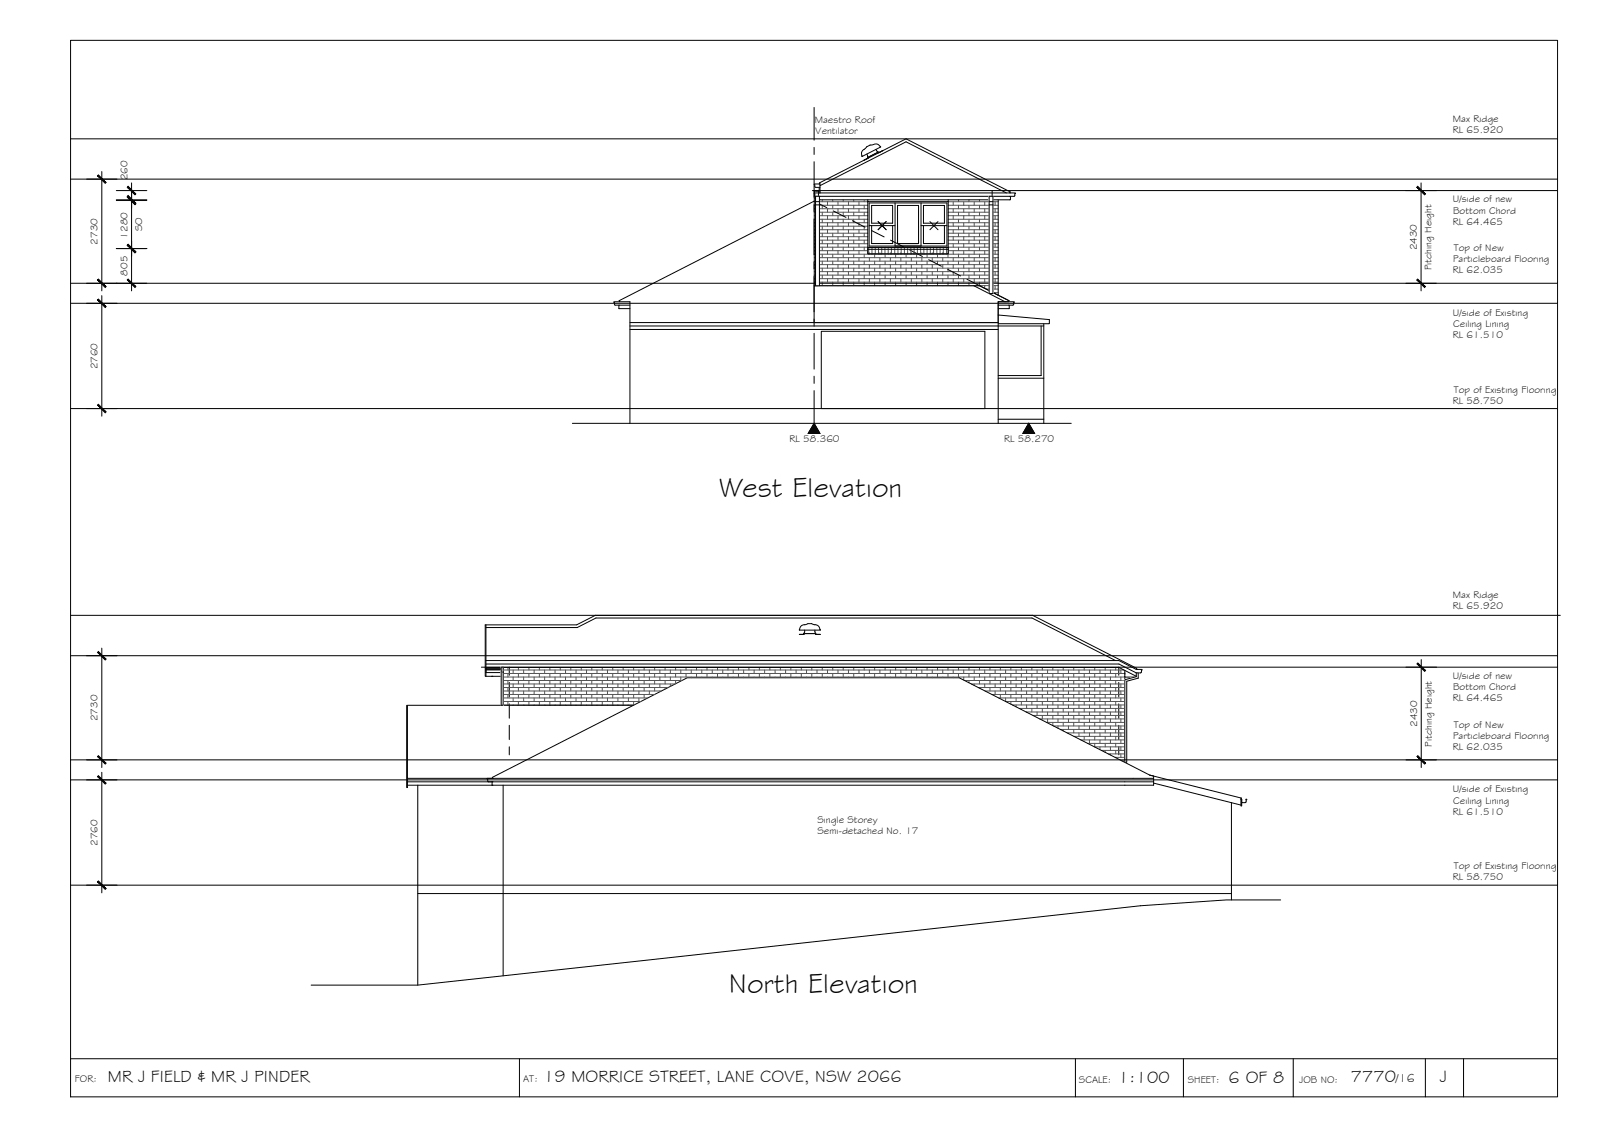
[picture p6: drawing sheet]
<svg xmlns="http://www.w3.org/2000/svg" width="420mm" height="297mm" viewBox="0 0 420 297" stroke-linecap="round" stroke-linejoin="round" font-family="sans-serif">
<!-- layer: BORDER -->
<path d="M18.5 10.6h390v277h-390zM18.5 277.6h390M136.2 277.6v10M282.1 277.6v10M310.4 277.6v10M339.2 277.6v10M373.8 277.6v10M383.8 277.6v10" fill="none" stroke="#000" stroke-width=".26"/>
<!-- layer: CEILING-FLOOR LINES -->
<path d="M18.5 36.4h390M18.5 47h390M213.1 50h195.4M18.5 74.3h390M18.5 79.5h390M18.5 107.1h390M18.5 171.9h390M18.5 161.3h390.7M126.2 174.9h282.3M18.5 199.2h390M18.5 204.5h390M18.5 232.1h390" fill="none" stroke="#000" stroke-width=".26"/>
<!-- layer: MASK -->
<g fill="#fff" stroke="#fff" stroke-width=".26">
<path d="M229.5 37.8h.4z"/>
<path d="M228.2 38l.3 .1z"/>
<path d="M230.4 38.6l.3-.1z"/>
<path d="M227 39.1h.2z"/>
<path d="M226.8 39.1h.2z"/>
<path d="M230.1 39.9h.2z"/>
<path d="M230.2 40h.2z"/>
<path d="M228 39.9l.2-.1z"/>
<path d="M226 41h.2z"/>
<path d="M227.6 41.1h.2z"/>
<path d="M227.5 41.2h.2z"/>
<path d="M227.7 41.2h.5z"/>
<path d="M210.8 163.8h.3z"/>
<path d="M229.5 37.8h.5zM229.5 37.8h.5z"/>
<path d="M229.5 37.8h.6zM229.3 37.8h.8z"/>
<path d="M229.3 37.8h.9zM229.3 37.8h.9z"/>
<path d="M229.3 37.8l1 .1zM229.1 37.9h1.2z"/>
<path d="M229.1 37.9h1.3zM229.1 37.9h1.3z"/>
<path d="M229.1 37.9l1.3 .1zM229 38h1.4z"/>
<path d="M228.8 38l.2-.1zM228.8 38h.2zM228.8 38h.2z"/>
<path d="M228.8 38h.2zM228.5 38.1h.4z"/>
<path d="M229 38l1.5 .1zM229 38l1.5 .1z"/>
<path d="M228.2 38.1h.7zM228.2 38.1h.7z"/>
<path d="M228.9 38.1h1.7zM228.9 38.1h1.7z"/>
<path d="M228.2 38.1h.7zM228.1 38.1h.8z"/>
<path d="M228.9 38.1h1.7zM228.9 38.1h1.7z"/>
<path d="M228.1 38.1h.8zM228.1 38.1h.8z"/>
<path d="M228.9 38.1l1.7 .1zM228.9 38.1l1.7 .1z"/>
<path d="M228.1 38.1h.8zM227.9 38.2h.9z"/>
<path d="M227.9 38.2h.9zM227.8 38.2h1z"/>
<path d="M228.8 38.2h1.9zM228.8 38.2h1.9zM228.8 38.2h1.9zM228.8 38.2h1.9z"/>
<path d="M227.8 38.2h1zM227.8 38.2h1z"/>
<path d="M228.8 38.2l1.9 .1zM228.8 38.2l1.9 .1z"/>
<path d="M227.8 38.2h1zM227.7 38.3h1z"/>
<path d="M228.7 38.3l2.1 .1zM228.7 38.3l2.1 .1z"/>
<path d="M227.7 38.3h1zM227.5 38.4h1.2z"/>
<path d="M228.7 38.4h2.1zM228.7 38.4h2.1zM228.7 38.4h2.1zM228.7 38.4h2.1z"/>
<path d="M227.5 38.4h1.2zM227.4 38.4h1.3z"/>
<path d="M228.7 38.4h2.1zM228.7 38.4l2.1 .1z"/>
<path d="M227.4 38.4h1.3zM227.4 38.5h1.2z"/>
<path d="M227.4 38.5h1.2zM227.3 38.5h1.3z"/>
<path d="M230.8 38.5h.2zM230.8 38.5h.2z"/>
<path d="M227.3 38.5h1.3zM227.3 38.5h1.3z"/>
<path d="M228.6 38.5h2.2zM228.6 38.5h2.1z"/>
<path d="M230.8 38.5h.2zM230.8 38.5h.2z"/>
<path d="M230.8 38.5h.2zM230.6 38.6h.2z"/>
<path d="M228.6 38.5h2.1zM228.6 38.5l1.8 .1z"/>
<path d="M227.3 38.5l1.3 .1zM227.3 38.5l1.3 .1z"/>
<path d="M230.6 38.6h.2zM230.5 38.7h.2z"/>
<path d="M228.6 38.6h1.8zM228.6 38.6l1.8 .1z"/>
<path d="M227.2 38.6h1.4zM227.2 38.6l1.4 .1z"/>
<path d="M227.2 38.7h1.4zM227.2 38.7h1.4z"/>
<path d="M228.6 38.7l1.4 .1 .4-.1zM228.6 38.7l1.4 .1h-1.4z"/>
<path d="M227.1 38.7l1.5 .1zM227.1 38.7l1.5 .1z"/>
<path d="M227.1 38.8h1.5zM227.1 38.8l1.3 .2h-1.5z"/>
<path d="M226.9 39h1.5zM226.8 39h1.4z"/>
<path d="M227.1 39l1.1 .1zM227.1 39l1.1 .1z"/>
<path d="M226.8 39h.3zM226.8 39l.2 .1z"/>
<path d="M227.2 39.1h1zM227.2 39.1h.9z"/>
<path d="M227 39.1h.3zM226.9 39.1h.4z"/>
<path d="M226.9 39.1h.4zM226.9 39.1h.4z"/>
<path d="M227.3 39.1h.8zM227.3 39.1h.8z"/>
<path d="M227.3 39.1h.8zM227.3 39.1h.8z"/>
<path d="M226.9 39.1h.6zM226.7 39.1h.8z"/>
<path d="M229.8 39.1l.9-.4zM229.6 39.1l.9-.4z"/>
<path d="M229.6 39.1l.9-.4zM229.5 39.1l.9-.4z"/>
<path d="M229.6 39.1h.2zM229.6 39.2h.2z"/>
<path d="M226.7 39.1l.8 .1zM226.7 39.2h.8z"/>
<path d="M227.5 39.1h.6zM227.5 39.1l.5 .1z"/>
<path d="M226.7 39.2h.8zM226.7 39.2h.8z"/>
<path d="M227.5 39.2h.5zM227.5 39.2h.4z"/>
<path d="M226.7 39.2h.9zM226.6 39.2h1z"/>
<path d="M228.6 38.8l.6 .5 .8-.5zM227.8 39.3l.8-.5 .6 .5z"/>
<path d="M227.6 39.2h.3zM227.6 39.2l.2 .1z"/>
<path d="M226.6 39.2l1.1 .1zM226.5 39.3h1.2z"/>
<path d="M227.8 39.3h1.4zM227.7 39.3h1.5z"/>
<path d="M226.5 39.3h1.2zM226.5 39.3h1.2z"/>
<path d="M229.7 39.2l.2 .2zM229.3 39.4l.4-.2 .2 .2z"/>
<path d="M229.3 39.4l.5-.2zM229.1 39.4l.5-.2z"/>
<path d="M226.4 39.3h2.8zM226.3 39.4h2.6z"/>
<path d="M229.3 39.4l.6 .1zM229 39.5h.9z"/>
<path d="M229.1 39.4l-.1 .1 .3-.1zM228.8 39.5l.3-.1z"/>
<path d="M228.8 39.5l.8-.3zM228.7 39.5l.8-.3z"/>
<path d="M228.8 39.5h.2zM228.7 39.6h.2z"/>
<path d="M226.3 39.4l2.3 .2 .3-.2zM226.3 39.4l2.3 .2h-2.4z"/>
<path d="M229 39.5l1 .1zM228.9 39.6h1.1z"/>
<path d="M228.7 39.6h.2zM228.7 39.6h.2z"/>
<path d="M228.9 39.6l1.1 .1zM228.8 39.7h1.2z"/>
<path d="M228.8 39.7h1.3zM228.7 39.7h1.4z"/>
<path d="M228.7 39.7h1.4zM228.6 39.7h1.5z"/>
<path d="M228.7 39.6l-.1 .1 .3-.1zM228.4 39.7l.3-.1z"/>
<path d="M228.4 39.7l.3-.1zM228.2 39.7l.4-.1z"/>
<path d="M228.4 39.7h.2zM228.4 39.7l.2 .1z"/>
<path d="M226.2 39.6l2 .2 .4-.2zM226.2 39.6l2 .2h-2.1z"/>
<path d="M228.6 39.7l1.6 .1zM228.5 39.8h1.7z"/>
<path d="M228.4 39.8h.2zM228.3 39.8h.2z"/>
<path d="M226.1 39.8h2.1zM226.1 39.8h2.1z"/>
<path d="M228.5 39.8h1.8zM228.5 39.8h1.8z"/>
<path d="M228.3 39.8h.2zM228.3 39.8h.2z"/>
<path d="M226.1 39.8h2.1zM226.1 39.8h2.1z"/>
<path d="M228.5 39.8h1.8zM228.3 39.9h1.8z"/>
<path d="M228.3 39.8h.2zM228.1 39.9h.2z"/>
<path d="M230.1 39.9h.2zM229.9 40h.3z"/>
<path d="M228.3 39.9h1.8zM228.1 40h1.8z"/>
<path d="M228.1 39.9h.2zM227.9 40h.2z"/>
<path d="M226.1 39.8l1.7 .2 .4-.2zM226.1 39.8l1.7 .2h-1.8z"/>
<path d="M230.2 40l.2 .1zM230 40.1h.4z"/>
<path d="M228.1 40h1.8zM228 40.1h1.8z"/>
<path d="M227.9 40h.2zM227.8 40.1h.2z"/>
<path d="M227.8 40.1l.3-.2zM227.6 40.1l.4-.2z"/>
<path d="M226 40h1.8zM226 40l1.6 .1z"/>
<path d="M228 40.1h1.8zM227.7 40.2h1.8z"/>
<path d="M227.8 40.1l-.1 .1 .3-.1zM227.5 40.2l.3-.1z"/>
<path d="M227.5 40.2l.3-.1zM227.4 40.2l.2-.1z"/>
<path d="M226 40.1h1.6zM226 40.1l1.4 .1z"/>
<path d="M227.7 40.2l1.4 .2 .4-.2zM227.3 40.4l.4-.2 1.4 .2z"/>
<path d="M227.5 40.2l-.2 .2 .4-.2zM227.1 40.4l.4-.2z"/>
<path d="M227.3 40.4h1.8zM227.3 40.4h1.8z"/>
<path d="M227.1 40.4h.2zM227.1 40.4h.2z"/>
<path d="M227.1 40.4l.4-.2zM226.9 40.4l.5-.2z"/>
<path d="M226 40.2l.9 .2 .5-.2zM226 40.2l.9 .2h-.9z"/>
<path d="M226.6 40.6l.5-.2zM226.5 40.6l.4-.2z"/>
<path d="M226 40.4l.5 .2 .4-.2zM226 40.4l.5 .2h-.5z"/>
<path d="M227.3 40.4l1 .4 .8-.4zM227.3 40.4l1 .4h-.8z"/>
<path d="M226.3 40.8l.3-.2zM226.2 40.8l.3-.2z"/>
<path d="M226 40.6l.2 .2 .3-.2zM226 40.6l.2 .2z"/>
<path d="M227.5 40.8h.8zM227.5 40.8l.7 .1z"/>
<path d="M226.4 40.9l.9-.5zM226.2 40.9l.9-.5z"/>
<path d="M226.2 40.9h.2zM226 40.9h.3z"/>
<path d="M227.6 40.9h.6zM227.6 40.9l.4 .1z"/>
<path d="M226 40.9h.3zM226 40.9l.2 .1z"/>
<path d="M227.6 41h.4zM227.6 41l.2 .1z"/>
<path d="M228.2 41.2l2.2-1.1h-.4zM227.7 41.2l2.3-1.1-1.8 1.1z"/>
<path d="M227.7 41.2l2.5-1.2zM227.5 41.2l2.4-1.2z"/>
<path d="M227.6 41.3h.4zM227.6 41.3h.4l-.3 .2z"/>
<path d="M298 176.4l.5 1v-1zM298 176.4l.5 1h-.5z"/>
<path d="M298 177.4l.5 .4v-.4zM296.6 177.8l1.4-.4 .5 .4z"/>
<path d="M296.6 177.8l.3 .4 1.6-.4zM295 178.2l1.6-.4 .3 .4z"/>
<path d="M295 178.2l.5 .4 1.4-.4zM295 178.2l.5 .4h-.5z"/>
<path d="M295 178.6l.5 21.3v-21.3zM295 178.6l.5 21.3h-.5z"/>
<path d="M259.4 51.5l1 25.5v-25.5zM259.4 51.5l1 25.5h-1z"/>
<path d="M213.9 51.5l1 23.4v-23.4zM213.9 51.5l1 23.4h-1z"/>
<path d="M211.9 163.5l1.3 .2zM211.6 163.7l.3-.2 1.3 .2z"/>
<path d="M211.6 163.7l1.8 .1zM211.3 163.8h2.1z"/>
<path d="M211.3 163.8h2.4zM211 163.8h2.7z"/>
<path d="M211 163.8h2.7zM211 163.8h2.7z"/>
<path d="M213.7 163.8h.3zM213.7 163.8h.3z"/>
<path d="M211.1 163.8h2.6zM211.1 163.8h2.6z"/>
<path d="M210.8 163.8h.3zM210.8 163.8h.3z"/>
<path d="M213.7 163.8h.3zM213.6 163.8h.4z"/>
<path d="M211.1 163.8h2.6zM211.1 163.8h2.5z"/>
<path d="M210.8 163.8h.4zM210.8 163.8h.4z"/>
<path d="M213.6 163.8l.6 .1zM213.4 163.9h.8z"/>
<path d="M211.2 163.8h2.4zM211.2 163.8l2.2 .1z"/>
<path d="M210.8 163.8l.5 .1zM210.6 163.9h.7z"/>
<path d="M213.4 163.9h.8zM213.4 163.9h.8z"/>
<path d="M213.4 163.9h.8zM213.4 163.9h.8z"/>
<path d="M211.3 163.9h2.1zM211.3 163.9h2.1z"/>
<path d="M210.6 163.9h.7zM210.6 163.9h.7z"/>
<path d="M213.4 163.9h.9zM213.3 163.9h1z"/>
<path d="M211.3 163.9h2.1zM211.3 163.9h2z"/>
<path d="M210.6 163.9h.9zM210.4 163.9h1.1z"/>
<path d="M210.4 163.9h1.1zM210.4 163.9h1.1z"/>
<path d="M213.3 163.9h1.1zM213.3 163.9h1.1z"/>
<path d="M211.5 163.9h1.8zM211.5 163.9h1.8z"/>
<path d="M210.4 163.9h1.1zM210.4 163.9h1.1z"/>
<path d="M213.3 163.9l1.2 .1zM213.2 164h1.3z"/>
<path d="M211.5 163.9h1.8zM211.5 163.9l1.7 .1z"/>
<path d="M210.4 163.9l1.2 .1zM210.3 164h1.3z"/>
<path d="M210.3 164l1.4 .1zM210.2 164.1h1.5z"/>
<path d="M213.2 164l1.4 .1zM213.2 164l1.4 .1z"/>
<path d="M211.6 164h1.6zM211.6 164l1.5 .1z"/>
<path d="M210.2 164.1h1.5zM210.2 164.1h1.5z"/>
<path d="M213.1 164.1h1.5zM213.1 164.1h1.5z"/>
<path d="M211.7 164.1h1.4zM211.7 164.1h1.3z"/>
<path d="M210.2 164.1h1.5zM210.2 164.1h1.5z"/>
<path d="M213 164.1l1.7 .1zM213 164.1l1.7 .1z"/>
<path d="M211.7 164.1h1.3zM211.7 164.1l1.3 .1z"/>
<path d="M210.1 164.1l1.7 .1zM210.1 164.1l1.7 .1z"/>
<path d="M213 164.2h1.7zM213 164.2h1.7z"/>
<path d="M213 164.2l1.8 .1zM213 164.2l1.8 .1z"/>
<path d="M211.8 164.2h1.2zM211.8 164.2l1.2 .1z"/>
<path d="M210 164.2l1.8 .1zM210 164.2l1.8 .1z"/>
<path d="M213 164.3l1.9 .1zM213 164.3l1.9 .1h-2z"/>
<path d="M211.8 164.3h1.2zM211.8 164.3l1.1 .1z"/>
<path d="M210 164.3l1.9 .1zM210 164.3l1.9 .1h-2z"/>
<path d="M209.9 164.4h5zM209.9 164.4h5zM209.9 164.4h5zM209.9 164.4h5z"/>
<path d="M209.9 164.4l5.1 .2-.1-.2zM209.9 164.4l5.1 .2h-5.2zM209.8 164.6h5.2zM209.8 164.6h5.2z"/>
<path d="M209.8 164.6l5.2 .2v-.2zM209.8 164.6l5.2 .2h-5.3zM209.7 164.8h5.3zM209.7 164.8h5.3z"/>
<path d="M209.7 164.8l5.3 .3v-.3zM209.7 164.8l5.3 .3h-5.3z"/>
<path d="M209.7 165.1h5.4zM209.6 165.1h5.5z"/>
<path d="M209.6 165.1l5.5 .1zM209.6 165.1l5.5 .1z"/>
<path d="M211 165.2l2.7 .4v-.4zM211 165.2l2.7 .4h-2.7z"/>
<path d="M211 165.6l2.7 .1zM211 165.6l2.7 .1z"/>
<path d="M211 165.7h2.7zM211 165.7h2.7z"/>
<path d="M211 165.7h2.7zM211 165.7h2.7z"/>
<path d="M211 165.7l2.7 .1zM211 165.7l2.7 .1z"/>
<path d="M211 165.8h2.8zM211 165.8h2.8z"/>
<path d="M211 165.8h2.8zM211 165.8h2.8z"/>
<path d="M211 165.8l2.8 .1zM211 165.8l2.8 .1z"/>
<path d="M211 165.9h2.8zM211 165.9h2.8z"/>
<path d="M211 165.9l2.9 .1zM211 165.9l2.9 .1zM210.9 166h3zM210.9 166h3z"/>
<path d="M210.9 166h3zM210.8 166h3.1z"/>
<path d="M210.8 166l3.1 .1zM210.8 166l3.1 .1z"/>
<path d="M210.8 166.1l3.1 .2v-.2zM210.8 166.1l3.1 .2h-3.1z"/>
<path d="M131.5 174.9l.5 1v-1zM131.5 174.9l.5 1h-.5z"/>
<path d="M131.5 175.9l.5 .4v-.4zM131.5 175.9l.5 .4h-.5z"/>
<path d="M131.5 176.3h.5zM131.5 176.3h.5z"/>
<path d="M131.5 176.3l.5 8.6v-8.6zM131.5 176.3l.5 8.6h-.5z"/>
</g>
<!-- layer: NEWWORK -->
<g fill="none" stroke="#000" stroke-width=".26">
<path d="M226.3 39.4l.6-.4a2.5 2.5 0 0 1 2.2-1.1 1.4 1.4 0 0 1 1.9 .6l-4.9 2.5a1.57 1.57 0 0 1 .2-1.6zM229.7 39.2l.7 .9 1.1-.6-1.1 .6-.1-.2-2.7 1.4 .1 .2-1.1 .5 1.1-.5-.4-1.1M230.3 39.9l-2.7 1.4 .1 .2M213.6 50.8v24.1M214.8 51.5v.9h50.2v-.9M214.8 49.1v.9h.3M214.8 50h-1.2v.6M215.1 50.6h-1.5l.1 .8 52.3 .1 .3-.8-1.5-.1M215.1 48.2l-.2-.2 22.7-11.6 27.4 13.9-.2 .3h-49.7M215.1 48.2l-1.6 .1 .2 .8h1.4M215.1 48.7l22.5-11.5 26.3 13.4M215.1 48.2v2.4"/>
<path d="M227.6 52.9h21.1v12h-21.1zM227.6 52.4v.5M248.7 52.4v.5M261.8 52.4v25M213.6 74.9h43.3l4.9 2.5M213.6 74.9l-.1 9.7h48.3v-5.5h2.7l.1-.3-2.8-1.4M227.6 64.9h21.1v1.7h-21.1zM227.6 65.4h21.1M255.4 74.9l8.2 4.2M127.3 175.1h.2M127.5 175h166l4.5 2.3h.2v-.9M127.5 175.2h4.5v1.1h-4.5z"/>
<path d="M127.5 164.5h23.9l4.9-2.5h114.4l21.9 11.2M127.5 174.1h166l4.5 2.3h1.2M127.5 163.8v13.5M127.5 173.2h166l4.5 2.3M127.5 175.6h4.5M129 177.3h3M131.5 174.9h.5M132 175v9.9M210.8 166.1h3.1M210.8 166.1v.2M211 165.2l-.2 .8M211.9 163.5l-.3 .1a1.75 1.75 0 0 0-1.9 1.2l-.1 .4h5.5l-.1-.1"/>
<path d="M211.9 163.5h1l.8 .3M213.7 163.8a1.24 1.24 0 0 1 1.3 1.2M213.7 165.2l.2 1.1h1.2h-1.2v-.2h-3.1v.2h-1.2h1.2v-.3M295 177.5h3M295 175.8v24.1M298 175.5h1.5l-.1 .7M298 175.5l.1-.3-27.3-13.9h-114.7l-4.9 2.5h-23.9v13.5h2M299.3 176.2l-.2 .2M301.5 203.2l1.1 .3M325.5 209.2v.3"/>
</g>
<!-- layer: HATCH -->
<g fill="none" stroke="#545454" stroke-width=".26">
<path d="M213.6 50.2h1.5M213.6 52h1.2M213.6 51.1h.1M213.6 52.9h14M213.6 53.8h14M213.6 54.7h14M213.6 55.6h14M213.6 56.6h14M213.6 57.5h14M213.6 58.4h14M213.6 59.3h14M214.3 52.9v.9"/>
<path d="M214.3 50v.2M214.3 51.5v.5M214.3 54.7v.9M214.3 56.6v.9M214.3 58.4v.9M215.7 52.4v.5M215.7 53.8v.9M215.7 55.6v1M215.7 57.5v.9M215.7 59.3v.9M217 52.9v.9M217 54.7v.9"/>
<path d="M217 56.6v.9M217 58.4v.9M218.4 52.4v.5M218.4 53.8v.9M218.4 55.6v1M218.4 57.5v.9M218.4 59.3v.9M219.8 52.9v.9M219.8 54.7v.9M219.8 56.6v.9M219.8 58.4v.9M221.2 52.4v.5"/>
<path d="M221.2 53.8v.9M221.2 55.6v1M221.2 57.5v.9M221.2 59.3v.9M222.5 52.9v.9M222.5 54.7v.9M222.5 56.6v.9M222.5 58.4v.9M223.9 52.4v.5M223.9 53.8v.9M223.9 55.6v1M223.9 57.5v.9"/>
<path d="M223.9 59.3v.9M225.3 52.9v.9M225.3 54.7v.9M225.3 56.6v.9M225.3 58.4v.9M226.7 52.5v.4M226.7 53.8v.9M226.7 55.6v1M226.7 57.5v.9M226.7 59.3v.9M248.7 52.9h13.1M248.7 53.8h13.1"/>
<path d="M248.7 54.7h13.1M248.7 55.6h13.1M248.7 56.6h13.1M248.7 57.5h13.1M248.7 58.4h13.1M248.7 59.3h13.1M250 52.9v.9M250 54.7v.9M250 56.6v.9M250 58.4v.9M251.4 52.4v.5M251.4 53.8v.9"/>
<path d="M251.4 55.6v1M251.4 57.5v.9M251.4 59.3v.9M252.8 52.9v.9M252.8 54.7v.9M252.8 56.6v.9M252.8 58.4v.9M254.1 52.4v.5M254.1 53.8v.9M254.1 55.6v1M254.1 57.5v.9M254.1 59.3v.9"/>
<path d="M255.5 52.9v.9M255.5 54.7v.9M255.5 56.6v.9M255.5 58.4v.9M256.9 52.4v.5M256.9 53.8v.9M256.9 55.6v1M256.9 57.5v.9M256.9 59.3v.9M258.3 52.9v.9M258.3 54.7v.9M258.3 56.6v.9"/>
<path d="M258.3 58.4v.9M259.6 52.4v.5M259.6 53.8v.9M259.6 55.6v1M259.6 57.5v.9M259.6 59.3v.9M261 52.9v.9M261 54.7v.9M261 56.6v.9M261 58.4v.9M213.6 66.6h48.2M213.6 67.6h48.2"/>
<path d="M213.6 68.5h48.2M213.6 69.4h48.2M213.6 70.3h48.2M213.6 71.2h48.2M213.6 72.1h48.2M213.6 73.1h48.2M213.6 74h48.2M213.6 74.9h48.2M213.6 60.2h14M213.6 61.1h14M213.6 62.1h14M213.6 63h14"/>
<path d="M213.6 63.9h14M213.6 64.8h14M213.6 65.7h14M214.3 60.2v.9M214.3 62.1v.9M214.3 63.9v.9M214.3 65.7v.9M214.3 67.6v.9M214.3 69.4v.9M214.3 71.2v.9M214.3 73.1v.9M214.3 74.9h.1"/>
<path d="M215.7 61.1v1M215.7 63v.9M215.7 64.8v.9M215.7 66.6v1M215.7 68.5v.9M215.7 70.3v.9M215.7 72.1v1M215.7 74v.9M217 60.2v.9M217 62.1v.9M217 63.9v.9M217 65.7v.9"/>
<path d="M217 67.6v.9M217 69.4v.9M217 71.2v.9M217 73.1v.9M217 74.9h.1M218.4 61.1v1M218.4 63v.9M218.4 64.8v.9M218.4 66.6v1M218.4 68.5v.9M218.4 70.3v.9M218.4 72.1v1"/>
<path d="M218.4 74v.9M219.8 60.2v.9M219.8 62.1v.9M219.8 63.9v.9M219.8 65.7v.9M219.8 67.6v.9M219.8 69.4v.9M219.8 71.2v.9M219.8 73.1v.9M219.8 74.9h.1M221.2 61.1v1M221.2 63v.9"/>
<path d="M221.2 64.8v.9M221.2 66.6v1M221.2 68.5v.9M221.2 70.3v.9M221.2 72.1v1M221.2 74v.9M222.5 60.2v.9M222.5 62.1v.9M222.5 63.9v.9M222.5 65.7v.9M222.5 67.6v.9M222.5 69.4v.9"/>
<path d="M222.5 71.2v.9M222.5 73.1v.9M222.5 74.9h.1M223.9 61.1v1M223.9 63v.9M223.9 64.8v.9M223.9 66.6v1M223.9 68.5v.9M223.9 70.3v.9M223.9 72.1v1M223.9 74v.9M225.3 60.2v.9"/>
<path d="M225.3 62.1v.9M225.3 63.9v.9M225.3 65.7v.9M225.3 67.6v.9M225.3 69.4v.9M225.3 71.2v.9M225.3 73.1v.9M225.3 74.9h.1M226.7 61.1v1M226.7 63v.9M226.7 64.8v.9M226.7 66.6v1"/>
<path d="M226.7 68.5v.9M226.7 70.3v.9M226.7 72.1v1M226.7 74v.9M227.6 64.9h21.1v1.7h-21.1zM227.8 64.9v1.7M228 66.3v.3M228 67.6v.9M228 69.4v.9M228 71.2v.9M228 73.1v.9M228 74.9h.1"/>
<path d="M228.7 64.9v1.7M229.4 72.1v1M229.4 66.6v1M229.4 68.5v.9M229.4 70.3v.9M229.4 74v.9M229.6 64.9v1.7M230.4 64.9v1.7M230.8 66.3v.3M230.8 67.6v.9M230.8 69.4v.9M230.8 71.2v.9"/>
<path d="M230.8 73.1v.9M230.8 74.9h.1M231.3 64.9v1.7M232.1 64.9v1.7M232.1 72.1v1M232.1 66.6v1M232.1 68.5v.9M232.1 70.3v.9M232.1 74v.9M232.9 64.9v1.7M233.5 66.3v.3M233.5 67.6v.9"/>
<path d="M233.5 69.4v.9M233.5 71.2v.9M233.5 73.1v.9M233.5 74.9h.1M233.8 64.9v1.7M234.7 64.9v1.7M234.9 72.1v1M234.9 66.6v1M234.9 68.5v.9M234.9 70.3v.9M234.9 74v.9M235.5 64.9v1.7"/>
<path d="M236.3 66.3v.3M236.3 67.6v.9M236.3 69.4v.9M236.3 71.2v.9M236.3 73.1v.9M236.3 74.9h.1M236.4 64.9v1.7M237.2 64.9v1.7M237.6 72.1v1M237.6 66.6v1M237.6 68.5v.9M237.6 70.3v.9"/>
<path d="M237.6 74v.9M238 64.9v1.7M238.9 64.9v1.7M239 66.3v.3M239 67.6v.9M239 69.4v.9M239 71.2v.9M239 73.1v.9M239 74.9h.1M239.7 64.9v1.7M240.4 72.1v1M240.4 66.6v1"/>
<path d="M240.4 68.5v.9M240.4 70.3v.9M240.4 74v.9M240.6 64.9v1.7M241.5 64.9v1.7M241.8 66.3v.3M241.8 67.6v.9M241.8 69.4v.9M241.8 71.2v.9M241.8 73.1v.9M241.8 74.9h.1M242.3 64.9v1.7"/>
<path d="M243.1 64.9v1.7M243.1 66.6v1M243.1 68.5v.9M243.1 70.3v.9M243.1 72.1v1M243.1 74v.9M244 64.9v1.7M244.5 66.3v.3M244.5 67.6v.9M244.5 69.4v.9M244.5 71.2v.9M244.5 73.1v.9"/>
<path d="M244.5 74.9h.1M244.8 64.9v1.7M245.7 64.9v1.7M245.9 66.6v1M245.9 68.5v.9M245.9 70.3v.9M245.9 72.1v1M245.9 74v.9M246.6 64.9v1.7M247.3 66.3v.3M247.3 67.6v.9M247.3 69.4v.9"/>
<path d="M247.3 71.2v.9M247.3 73.1v.9M247.3 74.9h.1M247.4 64.9v1.7M248.2 64.9v1.7M248.6 66.6v1M248.6 68.5v.9M248.6 70.3v.9M248.6 72.1v1M248.6 74v.9M248.7 60.2h13.1M248.7 61.1h13.1"/>
<path d="M248.7 62.1h13.1M248.7 63h13.1M248.7 63.9h13.1M248.7 64.8h13.1M248.7 65.7h13.1M250 60.2v.9M250 62.1v.9M250 63.9v.9M250 65.7v.9M250 67.6v.9M250 69.4v.9M250 71.2v.9"/>
<path d="M250 73.1v.9M250 74.9h.1M251.4 61.1v1M251.4 63v.9M251.4 64.8v.9M251.4 66.6v1M251.4 68.5v.9M251.4 70.3v.9M251.4 72.1v1M251.4 74v.9M252.8 60.2v.9M252.8 62.1v.9"/>
<path d="M252.8 63.9v.9M252.8 65.7v.9M252.8 67.6v.9M252.8 69.4v.9M252.8 71.2v.9M252.8 73.1v.9M252.8 74.9h.1M254.1 61.1v1M254.1 63v.9M254.1 64.8v.9M254.1 66.6v1M254.1 68.5v.9"/>
<path d="M254.1 70.3v.9M254.1 72.1v1M254.1 74v.9M255.5 60.2v.9M255.5 62.1v.9M255.5 63.9v.9M255.5 65.7v.9M255.5 67.6v.9M255.5 69.4v.9M255.5 71.2v.9M255.5 73.1v.9M255.5 74.9h.1"/>
<path d="M256.9 74.9h.1M256.9 61.1v1M256.9 63v.9M256.9 64.8v.9M256.9 66.6v1M256.9 68.5v.9M256.9 70.3v.9M256.9 72.1v1M256.9 74v.9M258.3 60.2v.9M258.3 62.1v.9M258.3 63.9v.9"/>
<path d="M258.3 65.7v.9M258.3 67.6v.9M258.3 69.4v.9M258.3 71.2v.9M258.3 73.1v.9M258.3 74.9v.7M258.7 75.8h3.1M259.6 72.1v1M259.6 61.1v1M259.6 63v.9M259.6 64.8v.9M259.6 66.6v1"/>
<path d="M259.6 68.5v.9M259.6 70.3v.9M259.6 74v.9M259.6 75.8v.5M260.5 76.7h1.3M261 60.2v.9M261 62.1v.9M261 63.9v.9M261 65.7v.9M261 67.6v.9M261 69.4v.9M261 71.2v.9"/>
<path d="M261 73.1v.9M261 74.9v.9M261 76.7v.3M132 175.7h162.8M132 176.6h163M132 177.5h163M132 178.4h46.9M132 179.3h45.1M133.2 175v.7M133.2 176.6v.9M133.2 178.4v.9M134.6 175.7v.9"/>
<path d="M134.6 177.5v.9M134.6 179.3v.9M136 175v.7M136 176.6v.9M136 178.4v.9M137.3 175.7v.9M137.3 177.5v.9M137.3 179.3v.9M138.7 175v.7M138.7 176.6v.9M138.7 178.4v.9M140.1 175.7v.9"/>
<path d="M140.1 177.5v.9M140.1 179.3v.9M141.5 175v.7M141.5 176.6v.9M141.5 178.4v.9M142.8 175.7v.9M142.8 177.5v.9M142.8 179.3v.9M144.2 175v.7M144.2 176.6v.9M144.2 178.4v.9M145.6 175.7v.9"/>
<path d="M145.6 177.5v.9M145.6 179.3v.9M146.9 175v.7M146.9 176.6v.9M146.9 178.4v.9M148.3 175.7v.9M148.3 177.5v.9M148.3 179.3v.9M149.7 175v.7M149.7 176.6v.9M149.7 178.4v.9M151.1 175.7v.9"/>
<path d="M151.1 177.5v.9M151.1 179.3v.9M152.4 175v.7M152.4 176.6v.9M152.4 178.4v.9M153.8 175.7v.9M153.8 177.5v.9M153.8 179.3v.9M155.2 175v.7M155.2 176.6v.9M155.2 178.4v.9M156.6 175.7v.9"/>
<path d="M156.6 177.5v.9M156.6 179.3v.9M158 175v.7M158 176.6v.9M158 178.4v.9M159.3 175.7v.9M159.3 177.5v.9M159.3 179.3v.9M160.7 175v.7M160.7 176.6v.9M160.7 178.4v.9M162.1 175.7v.9"/>
<path d="M162.1 177.5v.9M162.1 179.3v.9M163.4 175v.7M163.4 176.6v.9M163.4 178.4v.9M164.8 175.7v.9M164.8 177.5v.9M164.8 179.3v.9M166.2 175v.7M166.2 176.6v.9M166.2 178.4v.9M167.6 175.7v.9"/>
<path d="M167.6 177.5v.9M167.6 179.3v.9M168.9 175v.7M168.9 176.6v.9M168.9 178.4v.9M170.3 175.7v.9M170.3 177.5v.9M170.3 179.3v.9M171.7 175v.7M171.7 176.6v.9M171.7 178.4v.9M173.1 175.7v.9"/>
<path d="M173.1 177.5v.9M173.1 179.3v.9M174.4 175v.7M174.4 176.6v.9M174.4 178.4v.9M175.8 175.7v.9M175.8 177.5v.9M175.8 179.3v.7M177.2 175v.7M177.2 176.6v.9M177.2 178.4v.9M178.5 175.7v.9"/>
<path d="M178.5 177.5v.9M179.9 175v.7M179.9 176.6v.9M181.3 175.7v.9M181.3 177.5v.2M182.7 175v.7M182.7 176.6v.9M184.1 175.7v.9M184.1 177.5v.2M185.4 175v.7M185.4 176.6v.9M186.8 175.7v.9"/>
<path d="M186.8 177.5v.2M188.2 175v.7M188.2 176.6v.9M189.6 175.7v.9M189.6 177.5v.2M190.9 175v.7M190.9 176.6v.9M192.3 175.7v.9M192.3 177.5v.2M193.7 175v.7M193.7 176.6v.9M195 175.7v.9"/>
<path d="M195 177.5v.2M196.4 175v.7M196.4 176.6v.9M197.8 175.7v.9M197.8 177.5v.2M199.2 175v.7M199.2 176.6v.9M200.5 175.7v.9M200.5 177.5v.2M201.9 175v.7M201.9 176.6v.9M203.3 175.7v.9"/>
<path d="M203.3 177.5v.2M204.7 175v.7M204.7 176.6v.9M206 175.7v.9M206 177.5v.2M207.4 175v.7M207.4 176.6v.9M208.8 175.7v.9M208.8 177.5v.2M210.2 175v.7M210.2 176.6v.9M211.5 175.7v.9"/>
<path d="M211.5 177.5v.2M212.9 175v.7M212.9 176.6v.9M214.3 175.7v.9M214.3 177.5v.2M215.7 175v.7M215.7 176.6v.9M217 175.7v.9M217 177.5v.2M218.4 175v.7M218.4 176.6v.9M219.8 175.7v.9"/>
<path d="M219.8 177.5v.2M221.2 175v.7M221.2 176.6v.9M222.5 175.7v.9M222.5 177.5v.2M223.9 175v.7M223.9 176.6v.9M225.3 175.7v.9M225.3 177.5v.2M226.7 175v.7M226.7 176.6v.9M228 175.7v.9"/>
<path d="M228 177.5v.2M229.4 175v.7M229.4 176.6v.9M230.8 175.7v.9M230.8 177.5v.2M232.1 175v.7M232.1 176.6v.9M233.5 175.7v.9M233.5 177.5v.2M234.9 175v.7M234.9 176.6v.9M236.3 175.7v.9"/>
<path d="M236.3 177.5v.2M237.6 175v.7M237.6 176.6v.9M239 175.7v.9M239 177.5v.2M240.4 175v.7M240.4 176.6v.9M241.8 175.7v.9M241.8 177.5v.2M243.1 175v.7M243.1 176.6v.9M244.5 175.7v.9"/>
<path d="M244.5 177.5v.2M245.9 175v.7M245.9 176.6v.9M247.3 175.7v.9M247.3 177.5v.2M248.6 175v.7M248.6 176.6v.9M250 175.7v.9M250 177.5v.2M251.4 175v.7M251.4 176.6v.9M252.8 175.7v.9"/>
<path d="M252.8 177.5v.8M253 178.4h42M254.1 175v.7M254.1 176.6v.9M254.1 178.4v.6M254.8 179.3h40.2M255.5 175.7v.9M255.5 177.5v.9M255.5 179.3v.4M256.9 175v.7M256.9 176.6v.9M256.9 178.4v.9"/>
<path d="M258.3 175.7v.9M258.3 177.5v.9M258.3 179.3v.9M259.6 175v.7M259.6 176.6v.9M259.6 178.4v.9M261 175.7v.9M261 177.5v.9M261 179.3v.9M262.4 175v.7M262.4 176.6v.9M262.4 178.4v.9"/>
<path d="M263.7 175.7v.9M263.7 177.5v.9M263.7 179.3v.9M265.1 175v.7M265.1 176.6v.9M265.1 178.4v.9M266.5 175.7v.9M266.5 177.5v.9M266.5 179.3v.9M267.9 175v.7M267.9 176.6v.9M267.9 178.4v.9"/>
<path d="M269.2 175.7v.9M269.2 177.5v.9M269.2 179.3v.9M270.6 175v.7M270.6 176.6v.9M270.6 178.4v.9M272 175.7v.9M272 177.5v.9M272 179.3v.9M273.4 175v.7M273.4 176.6v.9M273.4 178.4v.9"/>
<path d="M274.8 175.7v.9M274.8 177.5v.9M274.8 179.3v.9M276.1 175v.7M276.1 176.6v.9M276.1 178.4v.9M277.5 175.7v.9M277.5 177.5v.9M277.5 179.3v.9M278.9 175v.7M278.9 176.6v.9M278.9 178.4v.9"/>
<path d="M280.2 175.7v.9M280.2 177.5v.9M280.2 179.3v.9M281.6 175v.7M281.6 176.6v.9M281.6 178.4v.9M283 175.7v.9M283 177.5v.9M283 179.3v.9M284.4 175v.7M284.4 176.6v.9M284.4 178.4v.9"/>
<path d="M285.7 175.7v.9M285.7 177.5v.9M285.7 179.3v.9M287.1 175v.7M287.1 176.6v.9M287.1 178.4v.9M288.5 175.7v.9M288.5 177.5v.9M288.5 179.3v.9M289.9 175v.7M289.9 176.6v.9M289.9 178.4v.9"/>
<path d="M291.2 175.7v.9M291.2 177.5v.9M291.2 179.3v.9M292.6 175v.7M292.6 176.6v.9M292.6 178.4v.9M294 175.7v.9M294 177.5v.9M294 179.3v.9M132 180.2h43.3M132 181.2h41.5M132 182.1h39.7"/>
<path d="M132 183h37.9M132 183.9h36.1M132 184.8h34.3M133.2 180.2v1M133.2 182.1v.9M133.2 183.9v.9M134.6 181.2v.9M134.6 183v.9M134.6 184.8v.1M136 180.2v1M136 182.1v.9M136 183.9v.9"/>
<path d="M137.3 181.2v.9M137.3 183v.9M137.3 184.8v.1M138.7 180.2v1M138.7 182.1v.9M138.7 183.9v.9M140.1 181.2v.9M140.1 183v.9M140.1 184.8v.1M141.5 180.2v1M141.5 182.1v.9M141.5 183.9v.9"/>
<path d="M142.8 181.2v.9M142.8 183v.9M142.8 184.8v.1M144.2 180.2v1M144.2 182.1v.9M144.2 183.9v.9M145.6 181.2v.9M145.6 183v.9M145.6 184.8v.1M146.9 180.2v1M146.9 182.1v.9M146.9 183.9v.9"/>
<path d="M148.3 181.2v.9M148.3 183v.9M148.3 184.8v.1M149.7 180.2v1M149.7 182.1v.9M149.7 183.9v.9M151.1 181.2v.9M151.1 183v.9M151.1 184.8v.1M152.4 180.2v1M152.4 182.1v.9M152.4 183.9v.9"/>
<path d="M153.8 181.2v.9M153.8 183v.9M153.8 184.8v.1M155.2 180.2v1M155.2 182.1v.9M155.2 183.9v.9M156.6 181.2v.9M156.6 183v.9M156.6 184.8v.1M158 180.2v1M158 182.1v.9M158 183.9v.9"/>
<path d="M159.3 181.2v.9M159.3 183v.9M159.3 184.8v.1M160.7 180.2v1M160.7 182.1v.9M160.7 183.9v.9M162.1 181.2v.9M162.1 183v.9M162.1 184.8v.1M163.4 180.2v1M163.4 182.1v.9M163.4 183.9v.9"/>
<path d="M164.8 181.2v.9M164.8 183v.9M164.8 184.8v.1M166.2 180.2v1M166.2 182.1v.9M166.2 183.9v.9M167.6 181.2v.9M167.6 183v.9M168.9 180.2v1M168.9 182.1v.9M170.3 181.2v.9M171.7 180.2v1"/>
<path d="M173.1 181.2v.2M174.4 180.2v.5M256.5 180.2h38.5M256.9 180.2v.2M258.3 181.2h36.7M259.6 180.2v1M260.1 182.1h34.9M261 181.2v.9M261.9 183h33.1M262.4 180.2v1M262.4 182.1v.9M263.7 183v.9h31.3"/>
<path d="M263.7 181.2v.9M265.1 180.2v1M265.1 182.1v.9M265.1 183.9v.7M265.5 184.8h29.5M266.5 181.2v.9M266.5 183v.9M266.5 184.8v.5M267.3 185.7h27.7M267.9 180.2v1M267.9 182.1v.9M267.9 183.9v.9"/>
<path d="M267.9 185.7v.3M269.1 186.7h25.9M269.2 181.2v.9M269.2 183v.9M269.2 184.8v.9M269.2 186.7h.1M270.6 180.2v1M270.6 182.1v.9M270.6 183.9v.9M270.6 185.7v1M270.9 187.6h24.1M272 181.2v.9"/>
<path d="M272 183v.9M272 184.8v.9M272 186.7v.9M272.7 188.5h22.3M273.4 180.2v1M273.4 182.1v.9M273.4 183.9v.9M273.4 185.7v1M273.4 187.6v.9M274.5 189.4h20.5M274.8 181.2v.9M274.8 183v.9"/>
<path d="M274.8 184.8v.9M274.8 186.7v.9M274.8 188.5v.9M276.1 180.2v1M276.1 182.1v.9M276.1 183.9v.9M276.1 185.7v1M276.1 187.6v.9M276.1 189.4v.8M276.3 190.3h18.7M277.5 181.2v.9M277.5 183v.9"/>
<path d="M277.5 184.8v.9M277.5 186.7v.9M277.5 188.5v.9M277.5 190.3v.6M278.1 191.2h16.9M278.9 180.2v1M278.9 182.1v.9M278.9 183.9v.9M278.9 185.7v1M278.9 187.6v.9M278.9 189.4v.9M278.9 191.2v.4"/>
<path d="M279.9 192.1h15.1M280.2 181.2v.9M280.2 183v.9M280.2 184.8v.9M280.2 186.7v.9M280.2 188.5v.9M280.2 190.3v.9M280.2 192.1v.2M281.6 180.2v1M281.6 182.1v.9M281.6 183.9v.9M281.6 185.7v1"/>
<path d="M281.6 187.6v.9M281.6 189.4v.9M281.6 191.2v.9M281.7 193.1h13.3M283 181.2v.9M283 183v.9M283 184.8v.9M283 186.7v.9M283 188.5v.9M283 190.3v.9M283 192.1v1M283.5 194h11.5"/>
<path d="M284.4 180.2v1M284.4 182.1v.9M284.4 183.9v.9M284.4 185.7v1M284.4 187.6v.9M284.4 189.4v.9M284.4 191.2v.9M284.4 193.1v.9M285.3 194.9h9.7M285.7 181.2v.9M285.7 183v.9M285.7 184.8v.9"/>
<path d="M285.7 186.7v.9M285.7 188.5v.9M285.7 190.3v.9M285.7 192.1v1M285.7 194v.9M287.1 195.8h7.9M287.1 180.2v1M287.1 182.1v.9M287.1 183.9v.9M287.1 185.7v1M287.1 187.6v.9M287.1 189.4v.9"/>
<path d="M287.1 191.2v.9M287.1 193.1v.9M287.1 194.9v.9M288.5 181.2v.9M288.5 183v.9M288.5 184.8v.9M288.5 186.7v.9M288.5 188.5v.9M288.5 190.3v.9M288.5 192.1v1M288.5 194v.9M288.5 195.8v.7"/>
<path d="M288.8 196.7h6.2M289.9 180.2v1M289.9 182.1v.9M289.9 183.9v.9M289.9 185.7v1M289.9 187.6v.9M289.9 189.4v.9M289.9 191.2v.9M289.9 193.1v.9M289.9 194.9v.9M289.9 196.7v.5M290.6 197.6h4.4"/>
<path d="M291.2 197.6v.3M291.2 181.2v.9M291.2 183v.9M291.2 184.8v.9M291.2 186.7v.9M291.2 188.5v.9M291.2 190.3v.9M291.2 192.1v1M291.2 194v.9M291.2 195.8v.9M292.4 198.6h2.6M292.6 180.2v1"/>
<path d="M292.6 182.1v.9M292.6 183.9v.9M292.6 185.7v1M292.6 187.6v.9M292.6 189.4v.9M292.6 191.2v.9M292.6 193.1v.9M292.6 194.9v.9M292.6 196.7v.9M292.6 198.6h.1M294 197.6v1M294 181.2v.9"/>
<path d="M294 183v.9M294 184.8v.9M294 186.7v.9M294 188.5v.9M294 190.3v.9M294 192.1v1M294 194v.9M294 195.8v.9M294.2 199.5h.8"/>
</g>
<!-- layer: DIMENSION -->
<g fill="none" stroke="#000" stroke-width=".26">
<path d="M22.7 47h8M26.7 45v31.3M30.5 50h8M30.5 52.6h8M30.5 52.4h8M34.5 48v28.3M368.7 50h8M372.7 48v28.3M22.7 79.5h8M22.7 74.3h15.8M26.7 77.5v31.6M30.5 65.2h8"/>
<path d="M368.7 74.3h8M22.7 107.1h8M22.7 171.9h8M26.7 169.9v31.3M368.8 174.9h8M372.8 172.9v28.3M22.7 199.2h8M368.8 199.2h8M22.7 204.5h8M26.7 202.5v31.6M22.7 232.1h8"/>
</g>
<!-- layer: 0 -->
<g fill="#000" stroke="#000" stroke-width=".26">
<path d="M25.6 46.1l2 2 .2-.2zM25.6 46.1l.2-.2 2 2z"/>
<path d="M33.6 51.4l-.2 .3 2.2 1.8zM33.4 51.7l2.2 1.8-.2 .2z"/>
<path d="M33.4 49.1l2 2 .2-.2zM33.6 48.8l2 2.1-2.2-1.8z"/>
<path d="M33.4 51.5l2 2 .2-.2zM33.6 51.3l2 2-2.2-1.8z"/>
<path d="M371.6 49.1l2 2 .2-.2zM371.8 48.8l2 2.1-2.2-1.8z"/>
<path d="M25.6 73.4l2.2 1.8-2-2zM25.6 73.4l2.2 1.8-.2 .2z"/>
<path d="M33.6 64.1l-.2 .2 2.2 1.8zM33.4 64.3l2.2 1.8-.2 .2z"/>
<path d="M33.6 73.2l-.2 .2 2.2 1.8zM33.4 73.4l2.2 1.8-.2 .2z"/>
<path d="M33.4 64.3l2 2 .2-.2zM33.6 64.1l2 2-2.2-1.8z"/>
<path d="M371.8 73.2l-.2 .2 2.2 1.8zM371.6 73.4l2.2 1.8-.2 .2z"/>
<path d="M25.6 78.6l2 2 .2-.2zM25.6 78.6l.2-.2 2 2z"/>
<path d="M25.8 106l-.2 .2 2.2 1.8zM25.6 106.2l2.2 1.8-.2 .2z"/>
<path d="M25.6 171l2 2 .2-.2zM25.6 171l.2-.2 2 2z"/>
<path d="M371.7 174l1.9 2 .3-.2zM371.7 174l.2-.2 2 2z"/>
<path d="M25.8 198.1l-.2 .2 2.2 1.8zM25.6 198.3l2.2 1.8-.2 .2z"/>
<path d="M371.9 198.1l-.2 .2 2.2 1.8zM371.7 198.3l2.2 1.8-.3 .2z"/>
<path d="M25.6 203.6l2 2 .2-.2zM25.6 203.6l.2-.2 2 2z"/>
<path d="M25.8 231l-.2 .2 2.2 1.8zM25.6 231.2l2.2 1.8-.2 .2z"/>
</g>
<!-- layer: BOUNDARY -->
<path d="M213.5 28.2v8.6M213.5 38.6v1.9M213.5 42.4v9.4M213.5 53.6v1.9M213.5 57.4v9.4M213.5 68.6v1.9M213.5 72.4v9.4M213.5 83.6v1.9M213.5 87.4v9.4M213.5 98.6v1.9M213.5 102.4v8.6" fill="none" stroke="#000" stroke-width=".26"/>
<!-- layer: EXISTING -->
<g fill="none" stroke="#000" stroke-width=".26">
<path d="M216.9 54.5l-3.4-1.8-51.1 26.1 .1 .3h2.7v31.9M218.5 55.3l3.4 1.7M223.5 57.9l3.4 1.7M162.5 79.1l-1.5 .1 .3 .8h3.9M228.5 60.4l3.4 1.7M233.6 63l3.3 1.7M238.6 65.5l3.3 1.7M243.6 68.1l3.3 1.7M248.6 70.6l3.3 1.7M253.6 73.2l11 5.6-.1 .3h-2.7v31.9M264.5 79.1h1.5l-.1 .7M265.8 79.8l-.2 .2"/>
<path d="M162.3 80v.9h2.9M165.2 85.5h108.6M165.2 84.6h96.6M165.2 86.4h96.6M215.4 86.9h42.9v20.2h-42.9zM261.8 82.6l13.4 1.2v1.1h-13.4M261.8 80h3.8M261.8 99.2h12M264.7 80v.9h-2.9M273.1 85.5v13h-11.3M273.8 84.9v26.1M261.8 109.9h12"/>
<path d="M106.7 184.9v21.6h.2v-21.6h59.2M106.9 204.1h195.7M106.9 205h195.7M109.6 205.9v52.4M128.1 204.9l-.4-.8h1.6l-.2-.3 51.2-26.1h71.3l49.9 25.5 24 6v.3M129.1 205v.9M132 205.9v49.9M302.6 205.3l22.9 5.8M302.6 203.5v2.4h-195.7M323 210.5v25.4M325.5 209.5h.2v1.8h-.2zM325.7 209.5v.9h1l.3-.8h-.3"/>
<path d="M109.6 234.3h213.4"/>
</g>
<!-- layer: GRDLEV -->
<path d="M150.1 111h130.9M335.9 235.9h-14.3l-22.5 1.6-189.5 20.8h-28" fill="none" stroke="#000" stroke-width=".26"/>
<!-- layer: 0.13 -->
<g fill="none" stroke="#000" stroke-width=".26">
<path d="M214.7 50v2.1M214.7 54v3.7M214.7 59.6v3.7M260.2 50v2.1M260.2 54v3.7M260.2 59.6v3.7M214.7 65.2v3.8M214.7 70.8v2.2M260.2 65.2v3.8M260.2 70.8v2.2M133.6 174.9v2.1M133.6 178.9v3.8"/>
<path d="M293.4 174.9v2.1M293.4 178.9v3.8M133.6 184.5v3.8M133.6 190.2v3.7M133.6 195.8v2.1M293.4 184.5v3.8M293.4 190.2v3.7M293.4 195.8v2.1"/>
</g>
<!-- layer: WINDOWS -->
<g fill="none" stroke="#000" stroke-width=".26">
<path d="M228 53.2h20.4v11.3h-20.4zM228 59.2h6.7M228.6 53.9h5.5v4.6h-5.5zM228.6 59.2v4.7h5.5v-4.7M230.3 58.1l1.1 1.1 1-1.1-1 1.1zM234.7 53.2v11.3M235.4 59.2v4.7h5.5v-4.7M235.4 53.9h5.5v10h-5.5zM241.6 53.2v11.3M241.6 59.2h6.8M242.2 53.9h5.5v4.6h-5.5zM242.2 59.2v4.7h5.5v-4.7"/>
<path d="M243.9 58.1l1 1.1 1.1-1.1M230.3 60.2l1.1-1 1 1M243.9 60.2l1-1 1.1 1"/>
</g>
<!-- layer: SERVICES -->
<path d="M213.9 52.9h1M213.9 53.7h1M213.9 51.5v23.4h1v-23.4M259.4 51.5v25.5h1v-25.5M259.4 52.9h1M259.4 53.7h1M131.5 174.9v10h.5v-8.6M132 176.3h.1M132 174.9v1.4M298 176.4v1l-3 .8v21.7h.5v-21.3l3-.8v-1.4" fill="none" stroke="#000" stroke-width=".26"/>
<!-- layer: LEVELS -->
<path d="M213.5 111l1.5 2.6h-3zM269.8 111l1.5 2.6h-3z" fill="#000" stroke="#000" stroke-width=".26"/>
<path d="M213.5 111l1.5 2.6h-3zM269.8 111l1.5 2.6h-3z" fill="none" stroke="#000" stroke-width=".26"/>
<!-- layer: TEXT -->
<path d="M213.5 111v2.6M269.8 111v2.6" fill="none" stroke="#000" stroke-width=".26"/>
<g font-size="7.5">
<text x="188.6" y="130.4">West Elevation</text>
<text x="191.1" y="260.2">North Elevation</text>
</g>
<g font-size="4.5">
<text x="28.3" y="283.6">MR J FIELD &amp; MR J PINDER</text>
<text x="142.5" y="283.6">19 MORRICE STREET, LANE COVE, NSW 2066</text>
<text x="293.3" y="283.9">1:100</text>
<text x="322.2" y="283.9">6 OF 8</text>
<text x="354.3" y="283.8">7770</text>
<text x="377.6" y="283.8">J</text>
</g>
<text font-size="3.2" x="366.1" y="283.8">/16</text>
<g font-size="2.6">
<text x="213.7" y="32.2">Maestro Roof</text>
<text x="213.8" y="35.1">Ventilator</text>
<text x="381" y="34.8">RL 65.920</text>
<text x="381.1" y="31.9">Max Ridge</text>
<text x="33.4" y="47.2" transform="rotate(-90 33.4 47.2)">260</text>
<text x="381" y="53.1">U/side of new</text>
<text x="381" y="58.9">RL 64.465</text>
<text x="381.1" y="56">Bottom Chord</text>
<text x="25.6" y="64.1" transform="rotate(-90 25.6 64.1)">2730</text>
<text x="33.4" y="62.6" transform="rotate(-90 33.4 62.6)">1280</text>
<text x="37.3" y="60.6" transform="rotate(-90 37.3 60.6)">SO</text>
<text x="371.6" y="65.7" transform="rotate(-90 371.6 65.7)">2430</text>
<text x="381.3" y="65.8">Top of New</text>
<text x="375.5" y="70.8" transform="rotate(-90 375.5 70.8)">Pitching Height</text>
<text x="381" y="71.7">RL 62.035</text>
<text x="381.1" y="68.7">Particleboard Flooring</text>
<text x="33.4" y="72.2" transform="rotate(-90 33.4 72.2)">805</text>
<text x="381" y="82.8">U/side of Existing</text>
<text x="381" y="88.6">RL 61.510</text>
<text x="381.2" y="85.7">Ceiling Lining</text>
<text x="25.6" y="96.9" transform="rotate(-90 25.6 96.9)">2760</text>
<text x="381" y="105.9">RL 58.750</text>
<text x="381.3" y="102.9">Top of Existing Flooring</text>
<text x="207" y="115.8">RL 58.360</text>
<text x="263.3" y="115.8">RL 58.270</text>
<text x="381" y="159.8">RL 65.920</text>
<text x="381.1" y="156.8">Max Ridge</text>
<text x="381" y="178">U/side of new</text>
<text x="381" y="183.9">RL 64.465</text>
<text x="381.1" y="181">Bottom Chord</text>
<text x="25.6" y="189.1" transform="rotate(-90 25.6 189.1)">2730</text>
<text x="371.7" y="190.6" transform="rotate(-90 371.7 190.6)">2430</text>
<text x="381.3" y="190.8">Top of New</text>
<text x="375.5" y="195.8" transform="rotate(-90 375.5 195.8)">Pitching Height</text>
<text x="381" y="196.6">RL 62.035</text>
<text x="381.1" y="193.7">Particleboard Flooring</text>
<text x="381" y="207.7">U/side of Existing</text>
<text x="214.4" y="215.7">Single Storey</text>
<text x="381" y="213.6">RL 61.510</text>
<text x="381.2" y="210.7">Ceiling Lining</text>
<text x="25.6" y="221.8" transform="rotate(-90 25.6 221.8)">2760</text>
<text x="214.4" y="218.6">Semi-detached No. 17</text>
<text x="381.3" y="227.9">Top of Existing Flooring</text>
<text x="381" y="230.8">RL 58.750</text>
<text x="19.6" y="283.8">FOR:</text>
<text x="137.2" y="283.6">AT:</text>
<text x="283" y="283.9">SCALE:</text>
<text x="311.5" y="283.9">SHEET:</text>
<text x="340.7" y="283.9">JOB NO:</text>
</g>
</svg>
